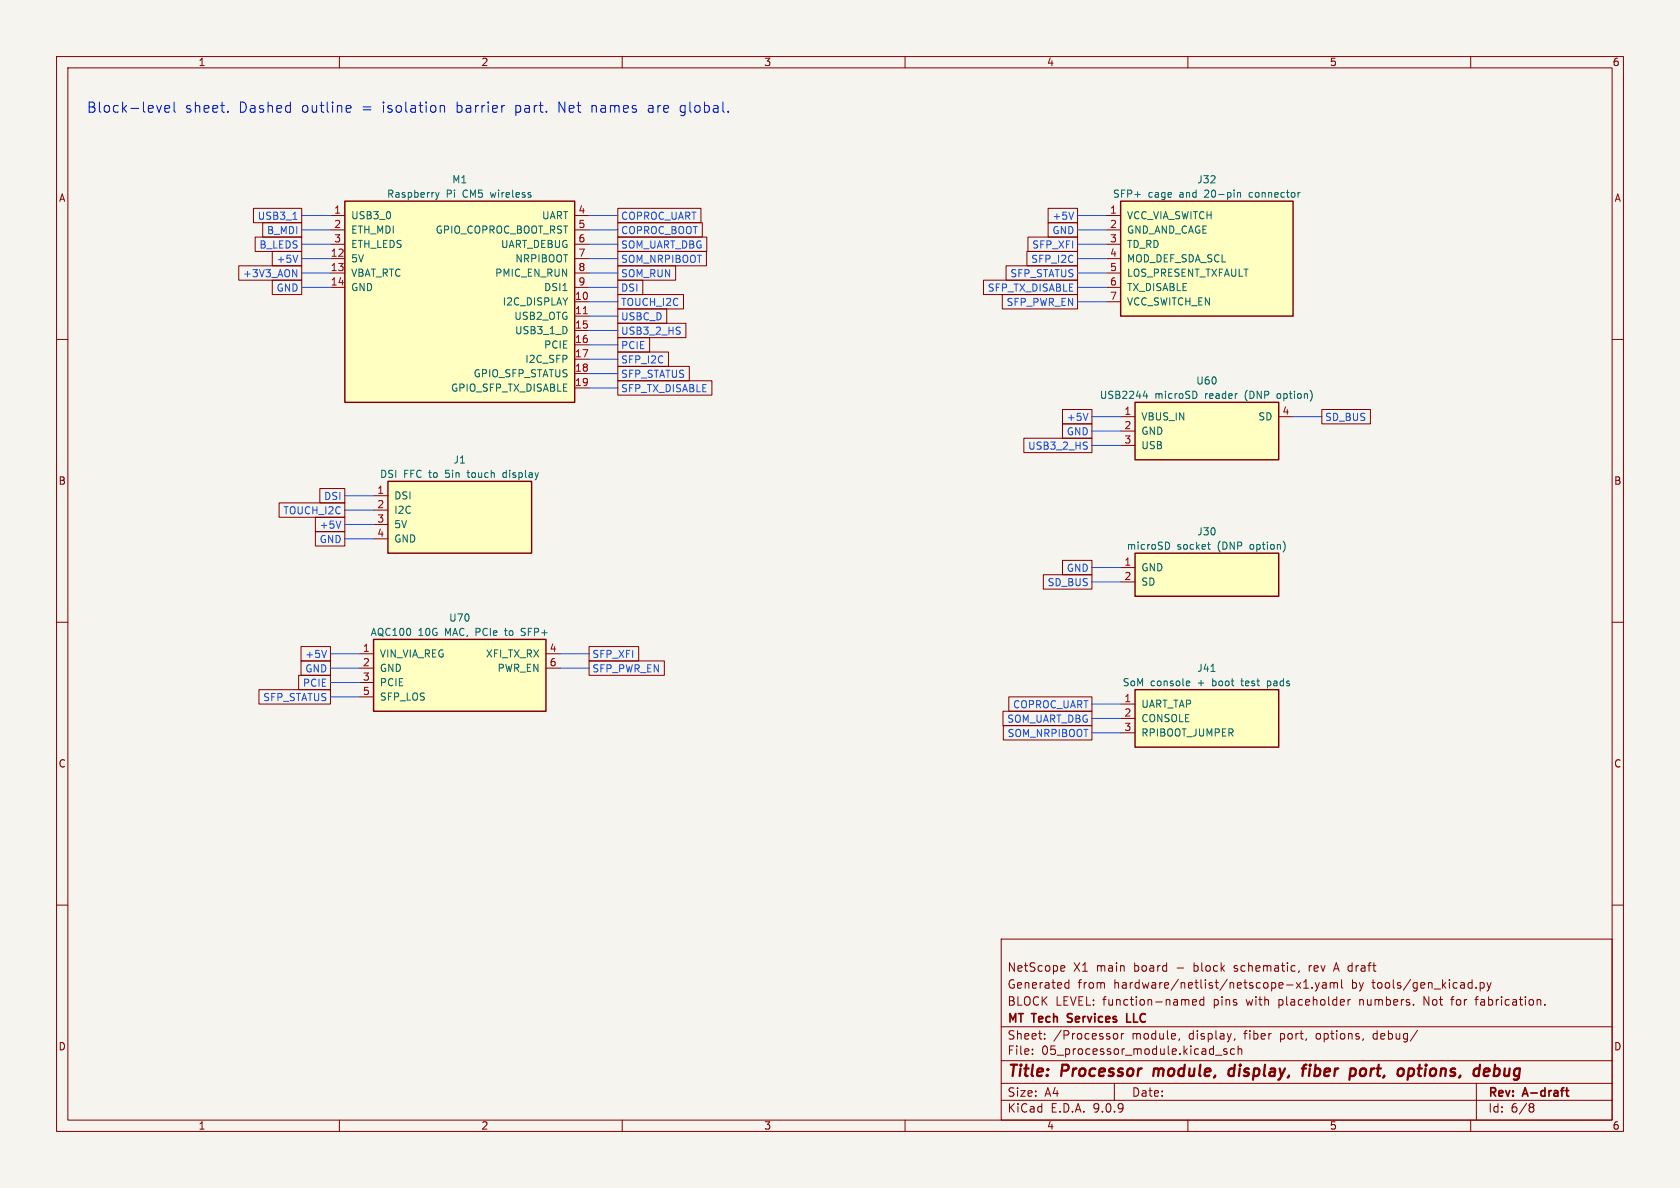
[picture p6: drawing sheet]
<svg xmlns="http://www.w3.org/2000/svg" width="297mm" height="210mm" viewBox="0 0 297 210" stroke-linecap="round" stroke-linejoin="round" font-family="sans-serif">
<path d="M0 0h297v210h-297z" fill="#f5f4ef" stroke="#f5f4ef" stroke-width=".18"/>
<g fill="none" stroke="#840000" stroke-width=".18">
<path d="M10 10h277v190h-277zM12 12h273v186h-273zM60 10v2M110 10v2M160 10v2M210 10v2M260 10v2M10 60h2M285 60h2M10 110h2M285 110h2M10 160h2"/>
<path d="M177 166h108v32h-108zM187.7 170.7l.5 .1v.3l-.7 .1M188.2 171.6l-.5 .1M188.4 174.6h.6M188.4 173.8h.6M189 173.2v1.5M210 176.7l.2 .2v.8M210.8 177.2l.7-.1v-.3l-.5-.1-.2 .2 .1 .7h.6M212.8 176.8l-.4-.1-.3 .3v.4l.1 .2h.6M212.8 176.2v1.5M229.2 173.7l.8 1M229.7 171.6l-.2 .3"/>
<path d="M230 173.7l-.8 1M230.5 174.7h.8M230.5 173.6l.4-.4v1.5M231.5 170.7v1M231.6 170.8l-.1 .2M232 174.6v.1M232.5 173.7l.4 1M232.9 174.7l-.2 .4-.2 .1M233.2 173.7l-.3 1M233.8 173.8h.6l.1 .9M234.5 174.1h-.5a.29 .29 0 0 0-.3 .3 .29 .29 0 0 0 .3 .3l.5-.1M235.2 173.8l.4-.1 .2 .2"/>
<path d="M235.2 173.7v1M235.8 173.9l.2-.2 .4 .1 .1 .9M235.8 173.9v.8M235.9 171.3h.7M236.2 170.2l-.5 1.5M237.2 173.2v1.3l.2 .2M238.3 176.7v1M238.7 176.7l-.2 .1-.2 .2M251.7 177.7v-1.5l.9 1.5M256.5 176.7h.5M256.9 176.2l-.2 .2v1.3M260.7 176.7h.6"/>
<path d="M261 174.6v.1M261.3 176.2l-.3 .2v1.3M261.7 173.8l.4-.1 .3 .3v.4l-.2 .2h-.5M261.7 173.7v1.5M262.9 173.7l.3 1M263.2 174.7l-.1 .4-.2 .1M263.6 173.7l-.4 1M273.1 177.6v.1M285 160h2M60 198v2M110 198v2M160 198v2"/>
<path d="M177 194.5h108M177 191.5h108M177 187.5h108M177 181.5h108M182.5 186.3v.1M182.5 185.5v.1M184.7 183.6v.1M184.7 182.8v.1M196.9 182.8l.4-.1 .3 .3v.4l-.1 .2-.4 .1-.2-.1M197 191.5v3M198.2 182.7v1M198.7 182.7l-.3 .1-.2 .2"/>
<path d="M208.5 183.6l-.1 .3M210 198v2M214.9 186.5h1.1M216.9 185.5l-.4-.1-.2 .2 .1 .2 .5 .2v.3h-.6M218.2 185.5l-.4-.1-.3 .3v.4l.2 .2h.5M218.3 183.6l-.1 .3M218.9 185.5l.2-.1 .4 .1v.9M218.9 184.9v1.5M242.8 182.8v.8M260 198v2M261 191.5v6.5M270.6 195.1l.4 .1 .2 .2-.3 .3"/>
<path d="M270.6 195.7h.3M270.9 195.7l.2 .2 .1 .4-.2 .2-.4 .1"/>
</g>
<path d="M188.8 179.3v.5M199.2 179.2v1.5h.7M188.7 180.6l.2 .1M276.8 192.8h.5M277 192.3v1.3l.3 .2" fill="none" stroke="#840000" stroke-width=".3"/>
<g fill="none" stroke="#840000" stroke-width=".4">
<path d="M204 188.9l-.1 1.3M218.2 189a.66 .66 0 0 0-1 .3v.5l.1 .3 .2 .1 .6-.1M218.3 188.2l-.2 2M230.1 188.9h.8M231 188.2l-.4 .1-.1 .2-.2 1.7M231.6 188.9l-.2 1.3M231.6 188.2v.2M231.6 188.2l-.1 .1 .1 .1M231.6 188.2l.1 .1-.1 .1M241.2 188.9a.62 .62 0 0 0-.7 .4v.7l.2 .2h.3M249.1 189l.2-.1 .5 .1 .2 .3-.1 .5a.66 .66 0 0 1-1 .3M249.1 188.9l-.3 2"/>
<path d="M262.7 188.9l.6 .1v.4l-1 .1M263.1 190.1l-.6 .1M264.1 190.1l.2 .1 .5-.1M264.3 188.2l-.2 2M264.8 188.9l-.6 .1"/>
</g>
<path d="M66 113h30.5v12.7h-30.5z" fill="#ffffc2"/>
<path d="M66 113h30.5v12.7h-30.5z" fill="none" stroke="#840000" stroke-width=".25"/>
<path d="M63.5 115.6h2.5M63.5 118.1h2.5M96.5 115.6h2.6M96.5 118.1h2.6M63.5 120.7h2.5M63.5 123.2h2.5" fill="none" stroke="#840000" stroke-width=".18"/>
<path d="M92.1 112.3h.2M92.4 111.1l-.3 .2 .3 .4" fill="none" stroke="#006464" stroke-width=".18"/>
<path d="M200.7 121.9h25.4v10.2h-25.4z" fill="#ffffc2"/>
<path d="M200.7 121.9h25.4v10.2h-25.4z" fill="none" stroke="#840000" stroke-width=".25"/>
<path d="M198.1 124.5h2.6M198.1 127h2.6M198.1 129.5h2.6" fill="none" stroke="#840000" stroke-width=".18"/>
<path d="M214.1 118.7h.7M209.9 120.4h.4v.3l-.6 .1M210.3 121.2h-.4M224.1 120.4v1.3M224.1 121.2h.1M224.2 120.4h-.1" fill="none" stroke="#006464" stroke-width=".18"/>
<path d="M200.7 71.1h25.4v10.2h-25.4z" fill="#ffffc2"/>
<path d="M200.7 71.1h25.4v10.2h-25.4z" fill="none" stroke="#840000" stroke-width=".25"/>
<path d="M198.1 73.7h2.6M198.1 76.2h2.6M198.1 78.7h2.6M226.1 73.7h2.5" fill="none" stroke="#840000" stroke-width=".18"/>
<path d="M202.1 70h.8M202.7 69.6v.8M211.4 69.2l.2 .5-.2 .7" fill="none" stroke="#006464" stroke-width=".18"/>
<path d="M200.7 97.8h25.4v7.6h-25.4z" fill="#ffffc2"/>
<path d="M200.7 97.8h25.4v7.6h-25.4z" fill="none" stroke="#840000" stroke-width=".25"/>
<path d="M198.1 100.3h2.6M198.1 102.9h2.6" fill="none" stroke="#840000" stroke-width=".18"/>
<path d="M206.3 95.8a.68 .68 0 0 1 .5 .7 .68 .68 0 0 1-.5 .6M213.5 96.3h.5M213.7 97l.3 .1M227.1 96.2v.8" fill="none" stroke="#006464" stroke-width=".18"/>
<path d="M198.1 35.6h30.5v20.3h-30.5z" fill="#ffffc2"/>
<path d="M198.1 35.6h30.5v20.3h-30.5z" fill="none" stroke="#840000" stroke-width=".25"/>
<path d="M195.6 38.1h2.5M195.6 40.6h2.5M195.6 43.2h2.5M195.6 45.7h2.5M195.6 48.3h2.5M195.6 50.8h2.5M195.6 53.3h2.5" fill="none" stroke="#840000" stroke-width=".18"/>
<path d="M218.8 34v.9M218.8 34.1l.2-.1 .3 .1v.8M229.8 34l-.2 .1" fill="none" stroke="#006464" stroke-width=".18"/>
<path d="M61 35.6h40.6v35.5h-40.6z" fill="#ffffc2"/>
<path d="M61 35.6h40.6v35.5h-40.6z" fill="none" stroke="#840000" stroke-width=".25"/>
<g fill="none" stroke="#840000" stroke-width=".18">
<path d="M58.4 38.1h2.6M101.6 38.1h2.5M58.4 40.6h2.6M58.4 43.2h2.6M58.4 45.7h2.6M58.4 48.3h2.6M58.4 50.8h2.6M101.6 40.6h2.5M101.6 43.2h2.5M101.6 45.7h2.5M101.6 48.3h2.5M101.6 50.8h2.5"/>
<path d="M101.6 53.3h2.5M101.6 55.9h2.5M101.6 58.4h2.5M101.6 61h2.5M101.6 63.5h2.5M101.6 66h2.5M101.6 68.6h2.5"/>
</g>
<path d="M103.1 55.5h.7" fill="none" stroke="#a90000" stroke-width=".18"/>
<path d="M77 34l.3 .9M77.3 34.9l-.3 .4M77.6 34l-.3 .9" fill="none" stroke="#006464" stroke-width=".18"/>
<path d="M68.6 85.1h25.4v12.7h-25.4z" fill="#ffffc2"/>
<path d="M68.6 85.1h25.4v12.7h-25.4z" fill="none" stroke="#840000" stroke-width=".25"/>
<g fill="none" stroke="#840000" stroke-width=".18">
<path d="M44.8 36.8h8.5v2.6h-8.5zM46.4 39.4h6.9v2.5h-6.9zM109.2 36.8h14.7v2.6h-14.7zM109.2 39.4h15v2.5h-15zM185.3 36.8h5.2v2.6h-5.2zM185.3 39.4h5.2v2.5h-5.2zM42.2 47h11.1v2.5h-11.1zM45.1 41.9h8.2v2.6h-8.2zM48.1 49.5h5.2v2.6h-5.2zM48.1 44.4h5.2v2.6h-5.2zM109.2 59.7h5.6v2.5h-5.6zM109.2 49.5h4.4v2.6h-4.4z"/>
<path d="M109.2 41.9h15.7v2.6h-15.7zM109.2 44.4h15.7v2.6h-15.7zM109.2 47h10.2v2.5h-10.2zM109.2 52.1h11.6v2.5h-11.6zM109.2 54.6h8.7v2.6h-8.7zM109.2 57.1h12.1v2.6h-12.1zM173.9 49.5h16.6v2.6h-16.6zM177.2 52.1h13.3v2.5h-13.3zM177.9 47h12.6v2.5h-12.6zM181.5 44.4h9v2.6h-9zM181.7 41.9h8.8v2.6h-8.8zM109.2 67.3h16.7v2.6h-16.7z"/>
<path d="M109.2 64.8h12.7v2.5h-12.7zM109.2 62.2h9v2.6h-9zM181 77.5h12v2.5h-12zM187.8 72.4h5.2v2.5h-5.2zM187.8 74.9h5.2v2.6h-5.2zM233.7 72.4h8.6v2.5h-8.6zM49.3 88.9h11.7v2.5h-11.7zM55.8 94h5.2v2.5h-5.2zM55.8 91.4h5.2v2.6h-5.2zM56.5 86.4h4.5v2.5h-4.5zM66 87.6h2.6M66 90.2h2.6"/>
<path d="M66 92.7h2.6M66 95.3h2.6M187.8 99.1h5.2v2.5h-5.2zM52.8 119.4h5.6v2.5h-5.6zM53.2 116.8h5.2v2.6h-5.2zM53.2 114.3h5.2v2.5h-5.2zM104.1 116.8h13.3v2.6h-13.3zM104.1 114.3h8.8v2.5h-8.8zM184.4 101.6h8.6v2.5h-8.6zM45.8 121.9h12.6v2.6h-12.6zM177.3 125.7h15.7v2.6h-15.7zM177.4 128.3h15.6v2.5h-15.6z"/>
<path d="M178.3 123.2h14.7v2.5h-14.7z"/>
</g>
<path d="M89 83.6l-.1 .2 .1 .5" fill="none" stroke="#006464" stroke-width=".18"/>
<g fill="none" stroke="#1d4ed8" stroke-width=".18">
<path d="M51.8 38.8h.7M53.3 38.1h5.1M104.1 38.1h5.1M189.8 37.5l-.4 1.3M190.5 38.1h5.1M51.7 47.7l.8 1.2v-1.2M52.6 45.1l-.4 1.3M53.3 43.2h5.1M53.3 50.8h5.1M53.3 48.3h5.1M53.3 45.7h5.1M53.3 40.6h5.1"/>
<path d="M104.1 43.2h5.1M104.1 50.8h5.1M104.1 48.3h5.1M104.1 45.7h5.1M104.1 40.6h5.1M104.1 53.3h5.1M104.1 55.9h5.1M104.1 58.4h5.1M190.5 43.2h5.1M190.5 50.8h5.1M190.5 48.3h5.1M190.5 45.7h5.1"/>
<path d="M190.5 40.6h5.1M190.5 53.3h5.1M104.1 61h5.1M104.1 63.5h5.1M104.1 66h5.1M104.1 68.6h5.1M192 78.1l.2 .1M192.2 78.9v.4M192.3 73.1l-.4 1.2M193 73.7h5.1M193 76.2h5.1M193 78.7h5.1"/>
<path d="M228.6 73.7h5.1M60.3 92.1l-.5 1.3M61 90.2h5M61 92.7h5M61 95.3h5M61 87.6h5M57.7 115l-.4 1.2M58.4 118.1h5.1M58.4 115.6h5.1M99.1 118.1h5M99.1 115.6h5M193 100.3h5.1"/>
<path d="M193 102.9h5.1M58.4 120.7h5.1M58.4 123.2h5.1M193 129.5h5.1M193 124.5h5.1M193 127h5.1"/>
</g>
<path d="M27.7 18.6l.4 1.2 .4-1.2M29.1 19.2l.9-.1-.1-.4-.5-.1-.3 .3 .1 .9h.7M30.8 18v1.6l.2 .2M40.3 19.7v.1M61.5 18.6l.5 .1 .1 .4-.9 .1M62 19.8h-.5M77.8 18.8a.45 .45 0 0 1 .8 .1v.9M77.8 18.6v1.2M89.2 18.6l-.3 .1" fill="none" stroke="#0000c2" stroke-width=".18"/>
<g font-size="2.8" fill="#840000">
<text x="178" y="190.9">Title:</text>
<text x="187.7" y="190.9">Processor</text>
<text x="204.7" y="190.9">module,</text>
<text x="218.9" y="190.9">display,</text>
<text x="232.7" y="190.9">fiber</text>
<text x="241.9" y="190.9">port,</text>
<text x="251.2" y="190.9">options,</text>
<text x="265.4" y="190.9">debug</text>
</g>
<g font-size="2.5" fill="#0000c2">
<text x="15.2" y="20.1">Block-level</text>
<text x="32.7" y="20.1">sheet.</text>
<text x="42.2" y="20.1">Dashed</text>
<text x="53.3" y="20.1">outline</text>
<text x="64.1" y="20.1">=</text>
<text x="67.8" y="20.1">isolation</text>
<text x="80.9" y="20.1">barrier</text>
<text x="91.3" y="20.1">part.</text>
<text x="99.1" y="20.1">Net</text>
<text x="105" y="20.1">names</text>
<text x="115.1" y="20.1">are</text>
<text x="120.9" y="20.1">global.</text>
</g>
<g font-size="2.1" fill="#840000">
<text x="178" y="172">NetScope</text>
<text x="189.7" y="172">X1</text>
<text x="193.9" y="172">main</text>
<text x="200.6" y="172">board</text>
<text x="208.3" y="172">-</text>
<text x="211.4" y="172">block</text>
<text x="218.7" y="172">schematic,</text>
<text x="232.1" y="172">rev</text>
<text x="236.8" y="172">A draft</text>
<text x="178" y="178">BLOCK</text>
<text x="178" y="175">Generated</text>
<text x="186.6" y="178">LEVEL: function-named</text>
<text x="190.5" y="175">from</text>
<text x="197" y="175">hardware/netlist/netscope-x1.yaml</text>
<text x="214.7" y="178">pins</text>
<text x="220.6" y="178">with</text>
<text x="226.4" y="178">placeholder</text>
<text x="239.1" y="175">by</text>
<text x="240.9" y="178">numbers.</text>
<text x="242.9" y="175">tools/gen_kicad.py</text>
<text x="252.4" y="178">Not</text>
<text x="257.5" y="178">for</text>
<text x="261.9" y="178">fabrication.</text>
<text x="178" y="184">Sheet:</text>
<text x="178" y="181.2">MT</text>
<text x="182.6" y="181.2">Tech</text>
<text x="186.2" y="184">/Processor</text>
<text x="189.4" y="181.2">Services</text>
<text x="200.2" y="184">module,</text>
<text x="200.4" y="181.2">LLC</text>
<text x="210.3" y="184">display,</text>
<text x="220.3" y="184">fiber</text>
<text x="226.7" y="184">port,</text>
<text x="233.2" y="184">options,</text>
<text x="243.5" y="184">debug/</text>
<text x="178" y="186.7">File:</text>
<text x="184.1" y="186.7">05_processor_module.kicad_sch</text>
<text x="178" y="196.9">KiCad</text>
<text x="178" y="194.1">Size:</text>
<text x="184.7" y="194.1">A4</text>
<text x="185.7" y="196.9">E.D.A.</text>
<text x="193.3" y="196.9">9.0.9</text>
<text x="200" y="194.1">Date:</text>
<text x="263" y="194.3">Rev:</text>
<text x="263" y="196.9">Id:</text>
<text x="267.1" y="196.9">6/8</text>
<text x="269.4" y="194.3">A-draft</text>
</g>
<g font-size="1.8" fill="#840000">
<text x="35" y="11.9">1</text>
<text x="85" y="11.9">2</text>
<text x="135" y="11.9">3</text>
<text x="185" y="11.9">4</text>
<text x="235" y="11.9">5</text>
<text x="285" y="11.9">6</text>
<text x="10.3" y="35.9">A</text>
<text x="285.3" y="35.9">A</text>
<text x="10.3" y="85.9">B</text>
<text x="285.3" y="85.9">B</text>
<text x="10.3" y="135.9">C</text>
<text x="285.3" y="135.9">C</text>
<text x="10.3" y="185.9">D</text>
<text x="285.3" y="185.9">D</text>
<text x="35" y="199.9">1</text>
<text x="85" y="199.9">2</text>
<text x="135" y="199.9">3</text>
<text x="185" y="199.9">4</text>
<text x="235" y="199.9">5</text>
<text x="285" y="199.9">6</text>
</g>
<g font-size="1.8" fill="#006464">
<text x="68.3" y="35.2">Raspberry</text>
<text x="78.9" y="35.2">Pi</text>
<text x="79.8" y="32.6">M1</text>
<text x="81.9" y="35.2">CM5</text>
<text x="87" y="35.2">wireless</text>
<text x="196.7" y="35.2">SFP+</text>
<text x="203" y="35.2">cage</text>
<text x="208.6" y="35.2">and</text>
<text x="211.6" y="32.6">J32</text>
<text x="213.2" y="35.2">20-pin</text>
<text x="221.3" y="35.2">connector</text>
<text x="62" y="39">USB3_0</text>
<text x="62" y="41.5">ETH_MDI</text>
<text x="76.9" y="41.5">GPIO_COPROC_BOOT_RST</text>
<text x="95.7" y="39">UART</text>
<text x="199.1" y="39">VCC_VIA_SWITCH</text>
<text x="199.1" y="41.5">GND_AND_CAGE</text>
<text x="62" y="44">ETH_LEDS</text>
<text x="62" y="46.6">5V</text>
<text x="88.5" y="44">UART_DEBUG</text>
<text x="91" y="46.6">NRPIBOOT</text>
<text x="199.1" y="44">TD_RD</text>
<text x="199.1" y="46.6">MOD_DEF_SDA_SCL</text>
<text x="62" y="49.1">VBAT_RTC</text>
<text x="62" y="51.7">GND</text>
<text x="87.4" y="49.1">PMIC_EN_RUN</text>
<text x="96.1" y="51.7">DSI1</text>
<text x="199.1" y="49.1">LOS_PRESENT_TXFAULT</text>
<text x="199.1" y="51.7">TX_DISABLE</text>
<text x="88.8" y="54.2">I2C_DISPLAY</text>
<text x="90.8" y="56.7">USB2_OTG</text>
<text x="90.9" y="59.3">USB3_1_D</text>
<text x="199.1" y="54.2">VCC_SWITCH_EN</text>
<text x="92.8" y="64.4">I2C_SFP</text>
<text x="96.1" y="61.8">PCIE</text>
<text x="79.6" y="69.4">GPIO_SFP_TX_DISABLE</text>
<text x="83.6" y="66.9">GPIO_SFP_STATUS</text>
<text x="194.3" y="70.7">USB2244</text>
<text x="204.1" y="70.7">microSD</text>
<text x="211.4" y="68.2">U60</text>
<text x="213.1" y="70.7">reader</text>
<text x="220.3" y="70.7">(DNP</text>
<text x="226.2" y="70.7">option)</text>
<text x="201.7" y="74.5">VBUS_IN</text>
<text x="201.7" y="77.1">GND</text>
<text x="222.4" y="74.5">SD</text>
<text x="80.1" y="82.1">J1</text>
<text x="201.7" y="79.6">USB</text>
<text x="67.1" y="84.7">DSI</text>
<text x="69.6" y="88.5">DSI</text>
<text x="71.3" y="84.7">FFC to</text>
<text x="79" y="84.7">5in</text>
<text x="83.1" y="84.7">touch</text>
<text x="89.6" y="84.7">display</text>
<text x="69.6" y="91">I2C</text>
<text x="69.6" y="93.6">5V</text>
<text x="211.6" y="94.8">J30</text>
<text x="69.6" y="96.1">GND</text>
<text x="199.1" y="97.4">microSD</text>
<text x="201.7" y="101.2">GND</text>
<text x="208.1" y="97.4">socket</text>
<text x="215.4" y="97.4">(DNP</text>
<text x="221.2" y="97.4">option)</text>
<text x="201.7" y="103.7">SD</text>
<text x="65.4" y="112.6">AQC100</text>
<text x="73.9" y="112.6">10G</text>
<text x="78.8" y="112.6">MAC, PCIe</text>
<text x="79.3" y="110.1">U70</text>
<text x="89.8" y="112.6">to</text>
<text x="92.8" y="112.6">SFP+</text>
<text x="67.1" y="116.4">VIN_VIA_REG</text>
<text x="67.1" y="119">GND</text>
<text x="85.8" y="116.4">XFI_TX_RX</text>
<text x="87.9" y="119">PWR_EN</text>
<text x="211.6" y="119">J41</text>
<text x="67.1" y="121.5">PCIE</text>
<text x="67.1" y="124.1">SFP_LOS</text>
<text x="198.4" y="121.5">SoM</text>
<text x="201.7" y="125.3">UART_TAP</text>
<text x="203.4" y="121.5">console</text>
<text x="211.9" y="121.5">+</text>
<text x="214.6" y="121.5">boot</text>
<text x="219.9" y="121.5">test</text>
<text x="224.7" y="121.5">pads</text>
<text x="201.7" y="127.9">CONSOLE</text>
<text x="201.7" y="130.4">RPIBOOT_JUMPER</text>
</g>
<g font-size="1.8" fill="#1d4ed8">
<text x="45.5" y="39.1">USB3_1</text>
<text x="47.1" y="41.6">B_MDI</text>
<text x="109.7" y="39.1">COPROC_UART</text>
<text x="109.7" y="41.6">COPROC_BOOT</text>
<text x="185.9" y="39.1">+5V</text>
<text x="185.9" y="41.6">GND</text>
<text x="45.8" y="44.1">B_LEDS</text>
<text x="48.8" y="46.7">+5V</text>
<text x="109.7" y="44.1">SOM_UART_DBG</text>
<text x="109.7" y="46.7">SOM_NRPIBOOT</text>
<text x="182.2" y="46.7">SFP_I2C</text>
<text x="182.4" y="44.1">SFP_XFI</text>
<text x="42.9" y="49.2">+3V3_AON</text>
<text x="48.8" y="51.8">GND</text>
<text x="109.7" y="51.8">DSI</text>
<text x="109.7" y="49.2">SOM_RUN</text>
<text x="174.5" y="51.8">SFP_TX_DISABLE</text>
<text x="178.5" y="49.2">SFP_STATUS</text>
<text x="109.7" y="54.3">TOUCH_I2C</text>
<text x="109.7" y="56.8">USBC_D</text>
<text x="109.7" y="59.4">USB3_2_HS</text>
<text x="177.8" y="54.3">SFP_PWR_EN</text>
<text x="109.7" y="64.5">SFP_I2C</text>
<text x="109.7" y="61.9">PCIE</text>
<text x="109.7" y="69.5">SFP_TX_DISABLE</text>
<text x="109.7" y="67">SFP_STATUS</text>
<text x="188.5" y="74.6">+5V</text>
<text x="188.5" y="77.2">GND</text>
<text x="234.2" y="74.6">SD_BUS</text>
<text x="181.7" y="79.7">USB3_2_HS</text>
<text x="57.2" y="88.6">DSI</text>
<text x="50" y="91.1">TOUCH_I2C</text>
<text x="56.4" y="93.7">+5V</text>
<text x="56.4" y="96.2">GND</text>
<text x="188.5" y="101.3">GND</text>
<text x="185.1" y="103.8">SD_BUS</text>
<text x="53.9" y="119.1">GND</text>
<text x="53.9" y="116.5">+5V</text>
<text x="104.6" y="119.1">SFP_PWR_EN</text>
<text x="104.6" y="116.5">SFP_XFI</text>
<text x="46.4" y="124.1">SFP_STATUS</text>
<text x="53.4" y="121.6">PCIE</text>
<text x="179" y="125.4">COPROC_UART</text>
<text x="178" y="128">SOM_UART_DBG</text>
<text x="178" y="130.5">SOM_NRPIBOOT</text>
</g>
<g font-size="1.8" fill="#a90000">
<text x="59" y="37.8">1</text>
<text x="59" y="40.4">2</text>
<text x="102.2" y="37.8">4</text>
<text x="102.2" y="40.4">5</text>
<text x="196.1" y="37.8">1</text>
<text x="196.1" y="40.4">2</text>
<text x="58.4" y="45.5">12</text>
<text x="59" y="42.9">3</text>
<text x="102.2" y="42.9">6</text>
<text x="102.2" y="45.5">7</text>
<text x="196.1" y="42.9">3</text>
<text x="196.1" y="45.5">4</text>
<text x="58.4" y="48">13</text>
<text x="58.4" y="50.5">14</text>
<text x="101.6" y="53.1">10</text>
<text x="102.2" y="48">8</text>
<text x="102.2" y="50.5">9</text>
<text x="196.1" y="48">5</text>
<text x="196.1" y="50.5">6</text>
<text x="196.1" y="53.1">7</text>
<text x="101.6" y="55.6">11</text>
<text x="101.6" y="58.2">15</text>
<text x="101.6" y="60.7">16</text>
<text x="101.6" y="63.2">17</text>
<text x="101.6" y="65.8">18</text>
<text x="101.6" y="68.3">19</text>
<text x="198.7" y="73.4">1</text>
<text x="198.7" y="75.9">2</text>
<text x="226.6" y="73.4">4</text>
<text x="198.7" y="78.5">3</text>
<text x="66.6" y="87.4">1</text>
<text x="66.6" y="89.9">2</text>
<text x="66.6" y="92.5">3</text>
<text x="66.6" y="95">4</text>
<text x="198.7" y="100.1">1</text>
<text x="198.7" y="102.6">2</text>
<text x="64.1" y="115.3">1</text>
<text x="64.1" y="117.9">2</text>
<text x="97.1" y="115.3">4</text>
<text x="97.1" y="117.9">6</text>
<text x="64.1" y="120.4">3</text>
<text x="64.1" y="122.9">5</text>
<text x="198.7" y="124.2">1</text>
<text x="198.7" y="126.7">2</text>
<text x="198.7" y="129.3">3</text>
</g>
</svg>
